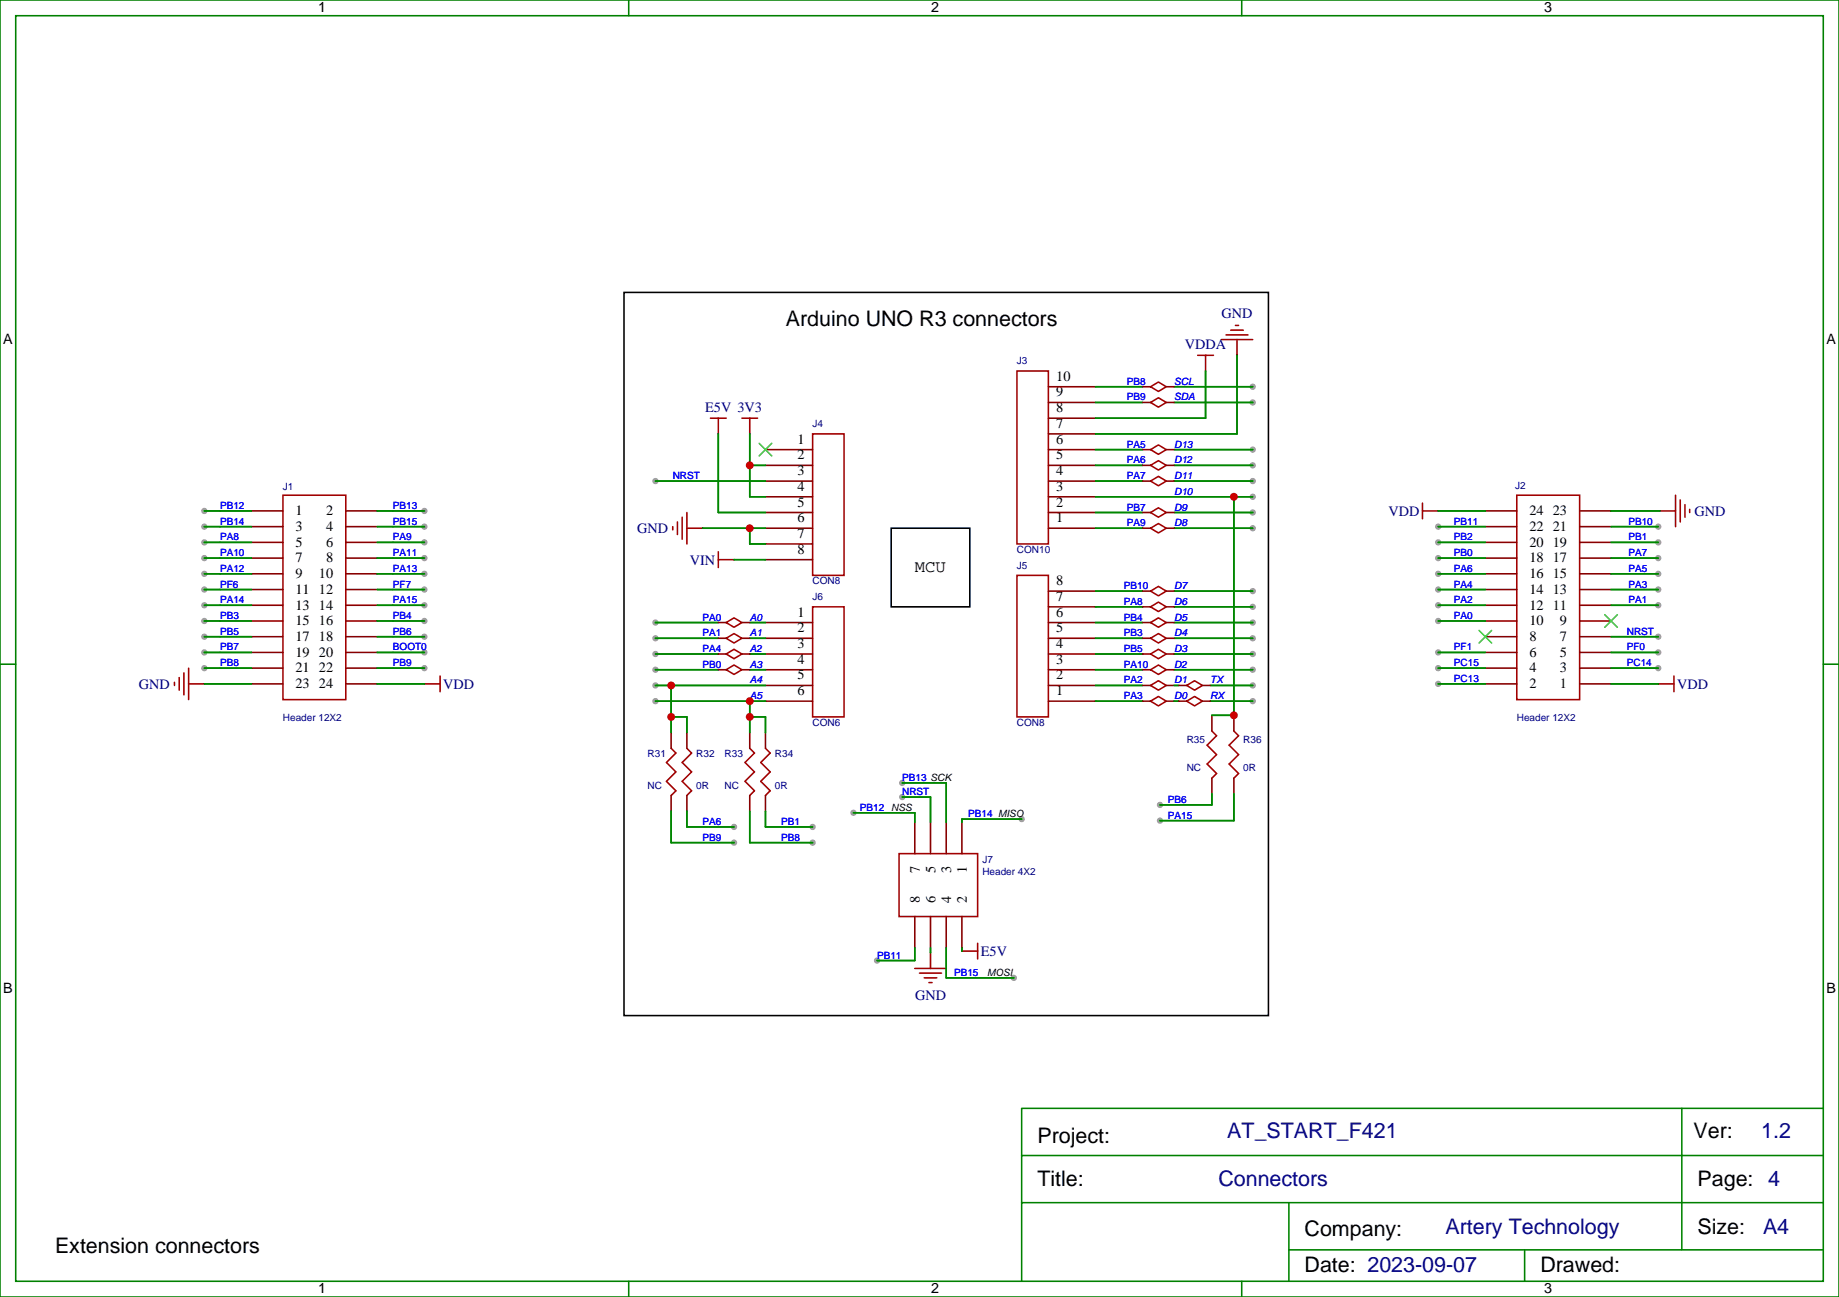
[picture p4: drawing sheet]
<svg xmlns="http://www.w3.org/2000/svg" width="413mm" height="291mm" viewBox="0 0 413 291" stroke-linecap="round" stroke-linejoin="round" font-family="sans-serif">
<g fill="#999">
<circle cx="95.3" cy="139.3" r=".71"/>
<circle cx="95.3" cy="142.9" r=".71"/>
<circle cx="95.3" cy="135.8" r=".71"/>
<circle cx="45.9" cy="142.9" r=".71"/>
<circle cx="95.3" cy="149.9" r=".71"/>
<circle cx="45.9" cy="139.3" r=".71"/>
<circle cx="95.3" cy="146.4" r=".71"/>
<circle cx="45.9" cy="146.4" r=".71"/>
<circle cx="45.9" cy="135.8" r=".71"/>
<circle cx="45.9" cy="149.9" r=".71"/>
<circle cx="45.9" cy="114.7" r=".71"/>
<circle cx="45.9" cy="118.2" r=".71"/>
<circle cx="95.3" cy="125.2" r=".71"/>
<circle cx="95.3" cy="121.7" r=".71"/>
<circle cx="95.3" cy="118.2" r=".71"/>
<circle cx="95.3" cy="114.7" r=".71"/>
<circle cx="45.9" cy="125.2" r=".71"/>
<circle cx="45.9" cy="121.7" r=".71"/>
<circle cx="95.3" cy="132.3" r=".71"/>
<circle cx="95.3" cy="128.8" r=".71"/>
<circle cx="45.9" cy="128.8" r=".71"/>
<circle cx="322.8" cy="125.2" r=".71"/>
<circle cx="147.1" cy="150.3" r=".71"/>
<circle cx="281.2" cy="146.8" r=".71"/>
<circle cx="281.2" cy="139.7" r=".71"/>
<circle cx="372.2" cy="146.4" r=".71"/>
<circle cx="372.2" cy="118.2" r=".71"/>
<circle cx="372.2" cy="128.8" r=".71"/>
<circle cx="147.1" cy="143.2" r=".71"/>
<circle cx="281.2" cy="104.4" r=".71"/>
<circle cx="372.2" cy="142.9" r=".71"/>
<circle cx="281.2" cy="111.5" r=".71"/>
<circle cx="372.2" cy="135.8" r=".71"/>
<circle cx="281.2" cy="100.9" r=".71"/>
<circle cx="281.2" cy="115" r=".71"/>
<circle cx="322.8" cy="139.3" r=".71"/>
<circle cx="372.2" cy="132.3" r=".71"/>
<circle cx="322.8" cy="153.5" r=".71"/>
<circle cx="372.2" cy="121.7" r=".71"/>
<circle cx="322.8" cy="135.8" r=".71"/>
<circle cx="281.2" cy="143.2" r=".71"/>
<circle cx="322.8" cy="132.3" r=".71"/>
<circle cx="372.2" cy="149.9" r=".71"/>
<circle cx="281.2" cy="132.6" r=".71"/>
<circle cx="281.2" cy="150.3" r=".71"/>
<circle cx="322.8" cy="149.9" r=".71"/>
<circle cx="281.2" cy="136.2" r=".71"/>
<circle cx="281.2" cy="107.9" r=".71"/>
<circle cx="281.2" cy="86.8" r=".71"/>
<circle cx="147.1" cy="139.7" r=".71"/>
<circle cx="322.8" cy="146.4" r=".71"/>
<circle cx="322.8" cy="128.8" r=".71"/>
<circle cx="322.8" cy="121.7" r=".71"/>
<circle cx="147.1" cy="146.8" r=".71"/>
<circle cx="147.1" cy="107.9" r=".71"/>
<circle cx="281.2" cy="90.3" r=".71"/>
<circle cx="281.2" cy="118.5" r=".71"/>
<circle cx="372.2" cy="125.2" r=".71"/>
<circle cx="164.7" cy="189.1" r=".71"/>
<circle cx="182.4" cy="189.1" r=".71"/>
<circle cx="182.4" cy="185.6" r=".71"/>
<circle cx="147.1" cy="153.8" r=".71"/>
<circle cx="147.1" cy="157.3" r=".71"/>
<circle cx="164.7" cy="185.6" r=".71"/>
<circle cx="260.4" cy="180.6" r=".71"/>
<circle cx="260.4" cy="184.1" r=".71"/>
<circle cx="227.5" cy="219.4" r=".71"/>
<circle cx="229.3" cy="183.8" r=".71"/>
<circle cx="202.5" cy="178.9" r=".71"/>
<circle cx="202.5" cy="175.7" r=".71"/>
<circle cx="191.6" cy="182.4" r=".71"/>
<circle cx="196.9" cy="215.5" r=".71"/>
<circle cx="322.8" cy="118.2" r=".71"/>
<circle cx="45.9" cy="132.3" r=".71"/>
<circle cx="281.2" cy="153.8" r=".71"/>
<circle cx="281.2" cy="157.3" r=".71"/>
</g>
<g fill="none" stroke="#a10000" stroke-width=".35">
<path d="M268.8 79.7h3.5M270.6 79.7v3.6M274.1 76.2h7.1M275.2 75.1h4.9M276.2 74.1h2.8M277.3 73h.7M277.6 76.2v3.5M159.5 93.8h3.5M161.2 93.8v3.6M166.5 93.8h3.5M168.3 93.8v3.6M182.4 97.4h7v31.7h-7z"/>
<path d="M228.2 83.3h7.1v38.8h-7.1zM258.2 86.8l1.8-1.1 1.8 1.1-1.8 1zM258.2 90.3l1.8-1 1.8 1-1.8 1.1zM63.5 111.1h14.1v45.9h-14.1zM151 118.2v.7M152 117.1v2.8M153.1 116.1v4.9M154.2 118.5h3.5M154.2 115v7.1M258.2 118.5l1.8-1 1.8 1-1.8 1.1zM258.2 115l1.8-1.1 1.8 1.1-1.8 1.1zM258.2 107.9l1.8-1 1.8 1-1.8 1.1z"/>
<path d="M258.2 104.4l1.8-1 1.8 1-1.8 1.1zM258.2 100.9l1.8-1.1 1.8 1.1-1.8 1.1zM319.3 114.7h3.5M319.3 112.9v3.5M340.4 111.1h14.1v45.9h-14.1zM372.5 114.7h3.6M376.1 111.1v7.1M377.1 112.2v4.9M378.2 113.2v2.9M379.2 114.3v.7M161.2 123.8v3.6M161.2 125.6h3.5"/>
<path d="M163 139.7l1.7-1.1 1.8 1.1-1.8 1.1zM182.4 136.2h7v24.7h-7zM228.2 129.1h7.1v31.8h-7.1zM258.2 139.7l1.8-1.1 1.8 1.1-1.8 1.1zM258.2 136.2l1.8-1.1 1.8 1.1-1.8 1zM258.2 132.6l1.8-1 1.8 1-1.8 1.1zM39.2 153.1v.7M40.2 152v2.9M41.3 151v4.9M42.3 153.5h3.6M42.3 149.9v7.1M95.2 153.5h3.6"/>
<path d="M98.8 151.7v3.5M163 146.8l1.7-1.1 1.8 1.1-1.8 1zM163 150.3l1.7-1.1 1.8 1.1-1.8 1zM163 143.2l1.7-1 1.8 1-1.8 1.1zM258.2 157.3l1.8-1 1.8 1-1.8 1.1zM258.2 153.8l1.8-1 1.8 1-1.8 1.1zM258.2 150.3l1.8-1.1 1.8 1.1-1.8 1zM258.2 146.8l1.8-1.1 1.8 1.1-1.8 1zM258.2 143.2l1.8-1 1.8 1-1.8 1.1zM266.3 153.8l1.8-1 1.8 1-1.8 1.1zM266.3 157.3l1.8-1 1.8 1-1.8 1.1zM372.2 153.5h3.5"/>
<path d="M375.7 151.7v3.5M150.6 167.9l1.1 1.1-2.1 2.1 2.1 2.1-2.1 2.1 2.1 2.1-1.1 1.1M154.2 167.9l1 1.1-2.1 2.1 2.1 2.1-2.1 2.1 2.1 2.1-1 1.1M168.3 167.9l1 1.1-2.1 2.1 2.1 2.1-2.1 2.1 2.1 2.1-1 1.1M171.8 167.9l1.1 1.1-2.2 2.1 2.2 2.1-2.2 2.1 2.2 2.1-1.1 1.1M272 164l1 1.1-2.1 2.1 2.1 2.1-2.1 2.1 2.1 2.2-1 1M276.9 164l1.1 1.1-2.1 2.1 2.1 2.1-2.1 2.1 2.1 2.2-1.1 1M201.8 191.6h17.6v14.1h-17.6zM205.3 217.3h7.1M206.4 218.4h4.9M207.4 219.4h2.9M208.8 213.8v3.5"/>
<path d="M215.9 213.4h3.5M219.4 211.7v3.5M208.5 220.5h.7"/>
</g>
<g fill="none" stroke="#870000" stroke-width=".35">
<path d="M277.6 79.7h.1M161.2 97.4h.1M168.3 97.4h.1M235.3 97.4h10.6M235.3 93.8h10.6M235.3 90.3h10.6M235.3 86.8h10.6M256.5 90.3h1.7M256.5 86.8h1.7M261.8 90.3h1.7M261.8 86.8h1.7M270.6 83.3h.1"/>
<path d="M56.4 118.2h7.1M56.4 114.7h7.1M77.6 118.2h7.1M77.6 114.7h7.1M157.7 118.5h.1M171.8 118.5h10.6M171.8 115h10.6M171.8 111.5h10.6M171.8 107.9h10.6M171.8 104.4h10.6M171.8 100.9h10.6M235.3 118.5h10.6"/>
<path d="M235.3 115h10.6M235.3 111.5h10.6M235.3 107.9h10.6M235.3 104.4h10.6M235.3 100.9h10.6M256.5 118.5h1.7M256.5 115h1.7M256.5 107.9h1.7M256.5 104.4h1.7M256.5 100.9h1.7M261.8 118.5h1.7M261.8 115h1.7"/>
<path d="M261.8 107.9h1.7M261.8 104.4h1.7M261.8 100.9h1.7M322.8 114.6v.1M333.4 118.2h7M333.4 114.7h7M354.5 118.2h7.1M354.5 114.7h7.1M372.5 114.7h.1M56.4 139.3h7.1M56.4 135.8h7.1M56.4 132.3h7.1"/>
<path d="M56.4 128.8h7.1M56.4 125.2h7.1M56.4 121.7h7.1M77.6 139.3h7.1M77.6 135.8h7.1M77.6 132.3h7.1M77.6 128.8h7.1M77.6 125.2h7.1M77.6 121.7h7.1M161.2 139.7h1.8M164.7 125.6h.1M166.5 139.7h1.8"/>
<path d="M171.8 139.7h10.6M171.8 122.1h10.6M171.8 125.6h10.6M235.3 139.7h10.6M235.3 136.2h10.6M235.3 132.6h10.6M256.5 139.7h1.7M256.5 136.2h1.7M256.5 132.6h1.7M261.8 139.7h1.7M261.8 136.2h1.7M261.8 132.6h1.7"/>
<path d="M333.4 139.3h7M333.4 135.8h7M333.4 132.3h7M333.4 128.8h7M333.4 125.2h7M333.4 121.7h7M354.5 139.3h7.1M354.5 135.8h7.1M354.5 132.3h7.1M354.5 128.8h7.1M354.5 125.2h7.1M354.5 121.7h7.1"/>
<path d="M45.9 153.5h.1M56.4 153.5h7.1M56.4 149.9h7.1M56.4 146.4h7.1M56.4 142.9h7.1M77.6 153.5h7.1M77.6 149.9h7.1M77.6 146.4h7.1M77.6 142.9h7.1M95.2 153.5h.1M161.2 150.3h1.8M161.2 146.8h1.8"/>
<path d="M161.2 143.2h1.8M166.5 150.3h1.8M166.5 146.8h1.8M166.5 143.2h1.8M171.8 157.3h10.6M171.8 153.8h10.6M171.8 150.3h10.6M171.8 146.8h10.6M171.8 143.2h10.6M235.3 157.3h10.6M235.3 153.8h10.6M235.3 150.3h10.6"/>
<path d="M235.3 146.8h10.6M235.3 143.2h10.6M256.5 157.3h1.7M256.5 153.8h1.7M256.5 150.3h1.7M256.5 146.8h1.7M256.5 143.2h1.7M261.8 157.3h1.7M261.8 153.8h1.7M261.8 150.3h1.7M261.8 146.8h1.7M261.8 143.2h1.7"/>
<path d="M264.6 157.3h1.7M264.6 153.8h1.7M269.9 157.3h1.7M269.9 153.8h1.7M333.4 153.5h7M333.4 149.9h7M333.4 146.4h7M333.4 142.9h7M354.5 153.5h7.1M354.5 149.9h7.1M354.5 146.4h7.1M354.5 142.9h7.1"/>
<path d="M372.2 153.5h.1M150.6 164.4v3.5M150.6 178.5v3.5M154.2 164.4v3.5M154.2 178.5v3.5M168.3 164.4v3.5M168.3 178.5v3.5M171.8 164.4v3.5M171.8 178.5v3.5M272 160.5v3.5M272 174.6v3.6M276.9 160.5v3.5"/>
<path d="M276.9 174.6v3.6M205.3 184.5v7.1M208.8 184.5v7.1M212.4 184.5v7.1M215.9 184.5v7.1M205.3 205.7v7M208.8 213.8h.1M208.8 205.7v7M212.4 205.7v7M215.9 205.7v7M215.9 213.4h.1"/>
</g>
<path d="M170.4 99.5l2.8 2.8M173.2 99.5l-2.8 2.8M360.2 137.9l2.8 2.9M363 137.9l-2.8 2.9M332 141.5l2.8 2.8M334.8 141.5l-2.8 2.8" fill="none" stroke="#3c3" stroke-width=".35"/>
<path d="M140.1 65.6h144.6v162.3h-144.6zM200 118.5h17.7v17.7h-17.7z" fill="none" stroke="#000" stroke-width=".35"/>
<g fill="none" stroke="#008700" stroke-width=".35">
<path d="M277.6 79.7v17.7h-31.7M161.2 97.4v17.6h10.6M168.3 97.4v14.1h3.5M245.9 86.8h10.6M245.9 90.3h10.6M263.5 86.8h17.7M263.5 90.3h17.7M270.6 83.3v10.5h-24.7M45.9 114.7h10.5M45.9 118.2h10.5M84.7 114.7h10.5M84.7 118.2h10.5"/>
<path d="M147.1 107.9h24.7M157.7 118.5h14.1M168.3 104.4h3.5M168.3 118.5v3.6h3.5M245.9 104.4h10.6M245.9 111.5h35.3M245.9 100.9h10.6M245.9 115h10.6M245.9 107.9h10.6M245.9 118.5h10.6M263.5 104.4h17.7M263.5 100.9h17.7"/>
<path d="M263.5 115h17.7M263.5 107.9h17.7M263.5 118.5h17.7M276.9 111.5v49h-4.9M322.8 114.7h10.6M322.8 118.2h10.6M361.6 114.7h10.9M361.6 118.2h10.6M45.9 139.3h10.5M45.9 135.8h10.5M45.9 125.2h10.5M45.9 121.7h10.5"/>
<path d="M45.9 132.3h10.5M45.9 128.8h10.5M84.7 139.3h10.5M84.7 135.8h10.5M84.7 125.2h10.5M84.7 121.7h10.5M84.7 132.3h10.5M84.7 128.8h10.5M147.1 139.7h14.1M164.7 125.6h7.1M168.3 139.7h3.5M245.9 139.7h10.6"/>
<path d="M245.9 132.6h10.6M245.9 136.2h10.6M263.5 139.7h17.7M263.5 132.6h17.7M263.5 136.2h17.7M322.8 139.3h10.6M322.8 135.8h10.6M322.8 125.2h10.6M322.8 121.7h10.6M322.8 132.3h10.6M322.8 128.8h10.6M361.6 135.8h10.6"/>
<path d="M361.6 125.2h10.6M361.6 121.7h10.6M361.6 132.3h10.6M361.6 128.8h10.6M45.9 142.9h10.5M45.9 149.9h10.5M45.9 146.4h10.5M45.9 153.5h10.5M84.7 142.9h10.5M84.7 149.9h10.5M84.7 146.4h10.5M84.7 153.5h10.5"/>
<path d="M147.1 150.3h14.1M147.1 146.8h14.1M147.1 143.2h14.1M147.1 153.8h24.7M147.1 157.3h24.7M150.6 153.8v10.6M168.3 150.3h3.5M168.3 146.8h3.5M168.3 143.2h3.5M168.3 157.3v7.1M245.9 150.3h10.6M245.9 146.8h10.6"/>
<path d="M245.9 143.2h10.6M245.9 153.8h10.6M245.9 157.3h10.6M263.5 150.3h17.7M263.5 146.8h17.7M263.5 143.2h17.7M263.5 153.8h1.1M263.5 157.3h1.1M271.6 153.8h9.6M271.6 157.3h9.6M322.8 149.9h10.6M322.8 146.4h10.6"/>
<path d="M322.8 153.5h10.6M361.6 142.9h10.6M361.6 149.9h10.6M361.6 146.4h10.6M361.6 153.5h10.6M150.6 160.9h3.6v3.5M168.3 160.9h3.5v3.5M202.5 178.9h6.3v5.6M202.5 175.7h9.9v8.8M272 178.2v2.4h-11.7M276.9 178.2v5.9h-16.6M150.6 182v7.1h14.1"/>
<path d="M154.2 182v3.6h10.5M168.3 182v7.1h14.1M171.8 182v3.6h10.6M191.6 182.4h13.7v2.1M229.3 183.8h-13.4v.7M205.3 212.7v2.8h-8.5M208.8 212.7v1.1M212.4 212.7v6.7h15.1M215.9 212.7v.7"/>
</g>
<g fill="none" stroke="#008000" stroke-width=".35">
<path d="M0 0h412.7v291h-412.7zM3.5 3.5h405.7v284h-405.7zM141.1 0v3.5M278.7 0v3.5M0 149h3.5M409.2 149h3.5M377.5 248.7v31.8M409.2 259.3h-179.9v10.6M409.2 248.7h-179.9v10.6M289.3 269.9v17.6M409.2 269.9h-179.9v17.6M141.1 287.5v3.5"/>
<path d="M278.7 287.5v3.5M289.3 280.5h119.9M342.2 280.5v7"/>
</g>
<g fill="#c00">
<circle cx="276.9" cy="160.5" r=".88"/>
<circle cx="276.9" cy="111.5" r=".88"/>
<circle cx="168.3" cy="104.4" r=".88"/>
<circle cx="168.3" cy="118.5" r=".88"/>
<circle cx="150.6" cy="153.8" r=".88"/>
<circle cx="150.6" cy="160.9" r=".88"/>
<circle cx="168.3" cy="160.9" r=".88"/>
<circle cx="168.3" cy="157.3" r=".88"/>
</g>
<g font-size="4.8">
<text x="176.4" y="73.1">Arduino UNO R3 connectors</text>
<text x="232.8" y="256.6">Project:</text>
<text x="380.1" y="255.4">Ver:</text>
<text x="232.8" y="266">Title:</text>
<text x="381" y="266">Page: 4</text>
<text x="12.3" y="281.3">Extension connectors</text>
<text x="292.8" y="277.4">Company:</text>
<text x="381" y="277">Size:</text>
<text x="292.8" y="285.4">Date: 2023-09-07</text>
<text x="345.7" y="285.4">Drawed:</text>
</g>
<g font-size="4.8" fill="#000080">
<text x="275.5" y="255.4">AT_START_F421</text>
<text x="395.3" y="255.4">1.2</text>
<text x="273.5" y="266">Connectors</text>
<text x="324.4" y="277">Artery Technology</text>
<text x="395.7" y="277">A4</text>
</g>
<text font-size="3.8" x="205.3" y="128.3">MCU</text>
<g font-size="3.2">
<text x="71.4" y="2.7">1</text>
<text x="209" y="2.7">2</text>
<text x="346.6" y="2.7">3</text>
<text x=".7" y="77.3">A</text>
<text x="409.9" y="77.3">A</text>
<text x="237.1" y="89">9</text>
<text x="237.1" y="85.4">10</text>
<text x="237.1" y="92.5">8</text>
<text x="179" y="99.5">1</text>
<text x="237.1" y="99.5">6</text>
<text x="237.1" y="96">7</text>
<text x="179" y="103.1">2</text>
<text x="179" y="106.6">3</text>
<text x="237.1" y="106.6">4</text>
<text x="237.1" y="103.1">5</text>
<text x="179" y="110.1">4</text>
<text x="179" y="113.7">5</text>
<text x="237.1" y="113.7">2</text>
<text x="237.1" y="110.1">3</text>
<text x="66.3" y="115.6">1</text>
<text x="66.3" y="119.1">3</text>
<text x="73.2" y="115.6">2</text>
<text x="73.2" y="119.1">4</text>
<text x="179" y="117.2">6</text>
<text x="237.1" y="117.2">1</text>
<text x="343.3" y="119.1">22</text>
<text x="343.3" y="115.6">24</text>
<text x="348.5" y="119.1">21</text>
<text x="348.5" y="115.6">23</text>
<text x="66.3" y="122.7">5</text>
<text x="73.2" y="122.7">6</text>
<text x="179" y="120.7">7</text>
<text x="179" y="124.2">8</text>
<text x="343.3" y="122.7">20</text>
<text x="348.5" y="122.7">19</text>
<text x="66.3" y="126.2">7</text>
<text x="66.3" y="129.7">9</text>
<text x="71.6" y="129.7">10</text>
<text x="73.2" y="126.2">8</text>
<text x="237.1" y="131.3">8</text>
<text x="343.3" y="129.7">16</text>
<text x="343.3" y="126.2">18</text>
<text x="348.5" y="129.7">15</text>
<text x="348.5" y="126.2">17</text>
<text x="66.3" y="133.3">11</text>
<text x="66.3" y="136.8">13</text>
<text x="71.6" y="133.3">12</text>
<text x="71.6" y="136.8">14</text>
<text x="237.1" y="134.8">7</text>
<text x="343.3" y="136.8">12</text>
<text x="343.3" y="133.3">14</text>
<text x="348.5" y="136.8">11</text>
<text x="348.5" y="133.3">13</text>
<text x="66.3" y="140.3">15</text>
<text x="66.3" y="143.8">17</text>
<text x="71.6" y="140.3">16</text>
<text x="71.6" y="143.8">18</text>
<text x="179" y="138.4">1</text>
<text x="179" y="141.9">2</text>
<text x="237.1" y="141.9">5</text>
<text x="237.1" y="138.4">6</text>
<text x="343.3" y="143.8">8</text>
<text x="343.3" y="140.3">10</text>
<text x="350.1" y="143.8">7</text>
<text x="350.1" y="140.3">9</text>
<text x="66.3" y="147.4">19</text>
<text x="71.6" y="147.4">20</text>
<text x="179" y="145.4">3</text>
<text x="179" y="148.9">4</text>
<text x="237.1" y="148.9">3</text>
<text x="237.1" y="145.4">4</text>
<text x="343.3" y="147.4">6</text>
<text x="350.1" y="147.4">5</text>
<text x="66.3" y="150.9">21</text>
<text x="66.3" y="154.4">23</text>
<text x="71.6" y="150.9">22</text>
<text x="71.6" y="154.4">24</text>
<text x="179" y="152.5">5</text>
<text x="179" y="156">6</text>
<text x="237.1" y="156">1</text>
<text x="237.1" y="152.5">2</text>
<text x="343.3" y="154.4">2</text>
<text x="343.3" y="150.9">4</text>
<text x="350.1" y="154.4">1</text>
<text x="350.1" y="150.9">3</text>
<text x="206.4" y="196" transform="rotate(-90 206.4 196)">7</text>
<text x="210" y="196" transform="rotate(-90 210 196)">5</text>
<text x="213.5" y="196" transform="rotate(-90 213.5 196)">3</text>
<text x="217" y="196" transform="rotate(-90 217 196)">1</text>
<text x="206.4" y="202.7" transform="rotate(-90 206.4 202.7)">8</text>
<text x="210" y="202.7" transform="rotate(-90 210 202.7)">6</text>
<text x="213.5" y="202.7" transform="rotate(-90 213.5 202.7)">4</text>
<text x="217" y="202.7" transform="rotate(-90 217 202.7)">2</text>
<text x=".7" y="222.8">B</text>
<text x="409.9" y="222.8">B</text>
<text x="71.4" y="290.2">1</text>
<text x="209" y="290.2">2</text>
<text x="346.6" y="290.2">3</text>
</g>
<g font-size="3.2" fill="#000080">
<text x="274.2" y="71.3">GND</text>
<text x="266" y="78.4">VDDA</text>
<text x="158.3" y="92.5">E5V 3V3</text>
<text x="143" y="119.7">GND</text>
<text x="311.6" y="115.8">VDD</text>
<text x="380.3" y="115.8">GND</text>
<text x="154.8" y="126.7">VIN</text>
<text x="31.2" y="154.6">GND</text>
<text x="99.5" y="154.6">VDD</text>
<text x="376.4" y="154.6">VDD</text>
<text x="220.1" y="214.6">E5V</text>
<text x="205.4" y="224.4">GND</text>
</g>
<g font-size="2.2" fill="#000080">
<text x="228.2" y="81.7">J3</text>
<text x="182.4" y="95.9">J4</text>
<text x="63.5" y="110">J1</text>
<text x="340.1" y="109.6">J2</text>
<text x="228.2" y="124.1">CON10</text>
<text x="182.4" y="131.1">CON8</text>
<text x="228.2" y="127.6">J5</text>
<text x="182.4" y="134.7">J6</text>
<text x="63.5" y="161.8">Header 12X2</text>
<text x="340.4" y="161.8">Header 12X2</text>
<text x="182.4" y="162.9">CON6</text>
<text x="228.2" y="162.9">CON8</text>
<text x="266.3" y="166.8">R35</text>
<text x="279" y="166.8">R36</text>
<text x="145.3" y="169.9">R31</text>
<text x="156.3" y="169.9">R32</text>
<text x="162.6" y="169.9">R33</text>
<text x="173.9" y="169.9">R34</text>
<text x="266.3" y="173.1">NC</text>
<text x="279" y="173.1">0R</text>
<text x="145.3" y="177">NC</text>
<text x="156.3" y="177">0R</text>
<text x="162.6" y="177">NC</text>
<text x="173.9" y="177">0R</text>
<text x="220.5" y="193.6">J7</text>
<text x="220.5" y="196.4">Header 4X2</text>
</g>
<g font-size="2.2" fill="#00f">
<text x="252.9" y="86.3">PB8</text>
<text x="252.9" y="89.9">PB9</text>
<text x="263.5" y="86.3">SCL</text>
<text x="263.5" y="89.9">SDA</text>
<text x="252.9" y="100.4">PA5</text>
<text x="263.5" y="100.4">D13</text>
<text x="151" y="107.5">NRST</text>
<text x="252.9" y="104">PA6</text>
<text x="252.9" y="107.5">PA7</text>
<text x="263.5" y="104">D12</text>
<text x="263.5" y="107.5">D11</text>
<text x="263.5" y="111">D10</text>
<text x="49.4" y="114.2">PB12</text>
<text x="49.4" y="117.7">PB14</text>
<text x="88.2" y="117.7">PB15</text>
<text x="88.2" y="114.2">PB13</text>
<text x="252.9" y="114.6">PB7</text>
<text x="252.9" y="118.1">PA9</text>
<text x="263.5" y="114.6">D9</text>
<text x="263.5" y="118.1">D8</text>
<text x="326.3" y="117.7">PB11</text>
<text x="365.5" y="117.7">PB10</text>
<text x="49.4" y="124.8">PA10</text>
<text x="49.4" y="121.3">PA8</text>
<text x="88.2" y="124.8">PA11</text>
<text x="88.2" y="121.3">PA9</text>
<text x="326.3" y="124.8">PB0</text>
<text x="326.3" y="121.3">PB2</text>
<text x="365.5" y="121.3">PB1</text>
<text x="365.5" y="124.8">PA7</text>
<text x="49.4" y="128.3">PA12</text>
<text x="49.4" y="131.8">PF6</text>
<text x="88.2" y="131.8">PF7</text>
<text x="88.2" y="128.3">PA13</text>
<text x="326.3" y="131.8">PA4</text>
<text x="326.3" y="128.3">PA6</text>
<text x="365.5" y="128.3">PA5</text>
<text x="365.5" y="131.8">PA3</text>
<text x="49.4" y="135.4">PA14</text>
<text x="88.2" y="135.4">PA15</text>
<text x="252.2" y="132.2">PB10</text>
<text x="252.2" y="135.7">PA8</text>
<text x="263.5" y="132.2">D7</text>
<text x="263.5" y="135.7">D6</text>
<text x="326.3" y="135.4">PA2</text>
<text x="365.5" y="135.4">PA1</text>
<text x="49.4" y="142.4">PB5</text>
<text x="49.4" y="138.9">PB3</text>
<text x="88.2" y="138.9">PB4</text>
<text x="88.2" y="142.4">PB6</text>
<text x="157.7" y="142.8">PA1</text>
<text x="157.7" y="139.3">PA0</text>
<text x="168.3" y="142.8">A1</text>
<text x="168.3" y="139.3">A0</text>
<text x="252.2" y="139.3">PB4</text>
<text x="252.2" y="142.8">PB3</text>
<text x="263.5" y="139.3">D5</text>
<text x="263.5" y="142.8">D4</text>
<text x="326.3" y="138.9">PA0</text>
<text x="365.1" y="142.4">NRST</text>
<text x="49.4" y="146">PB7</text>
<text x="49.4" y="149.5">PB8</text>
<text x="88.2" y="149.5">PB9</text>
<text x="88.2" y="146">BOOT0</text>
<text x="157.7" y="149.8">PB0</text>
<text x="157.7" y="146.3">PA4</text>
<text x="168.3" y="149.8">A3</text>
<text x="168.3" y="146.3">A2</text>
<text x="252.2" y="146.3">PB5</text>
<text x="252.2" y="149.8">PA10</text>
<text x="263.5" y="146.3">D3</text>
<text x="263.5" y="149.8">D2</text>
<text x="326.3" y="149.5">PC15</text>
<text x="326.3" y="146">PF1</text>
<text x="365.1" y="146">PF0</text>
<text x="365.1" y="149.5">PC14</text>
<text x="168.3" y="153.4">A4</text>
<text x="252.2" y="153.4">PA2</text>
<text x="263.5" y="153.4">D1</text>
<text x="271.6" y="153.4">TX</text>
<text x="326.3" y="153">PC13</text>
<text x="168.3" y="156.9">A5</text>
<text x="252.2" y="156.9">PA3</text>
<text x="263.5" y="156.9">D0</text>
<text x="271.6" y="156.9">RX</text>
<text x="202.5" y="178.4">NRST</text>
<text x="202.5" y="175.2">PB13 SCK</text>
<text x="157.7" y="185.1">PA6</text>
<text x="175.3" y="185.1">PB1</text>
<text x="193" y="181.9">PB12 NSS</text>
<text x="217.3" y="183.3">PB14 MISO</text>
<text x="262.1" y="180.2">PB6</text>
<text x="262.1" y="183.7">PA15</text>
<text x="157.7" y="188.6">PB9</text>
<text x="175.3" y="188.6">PB8</text>
<text x="196.8" y="215.1">PB11</text>
<text x="214.1" y="219">PB15</text>
</g>
<text font-size="2.2" x="221.5" y="219">MOSI</text>
</svg>
